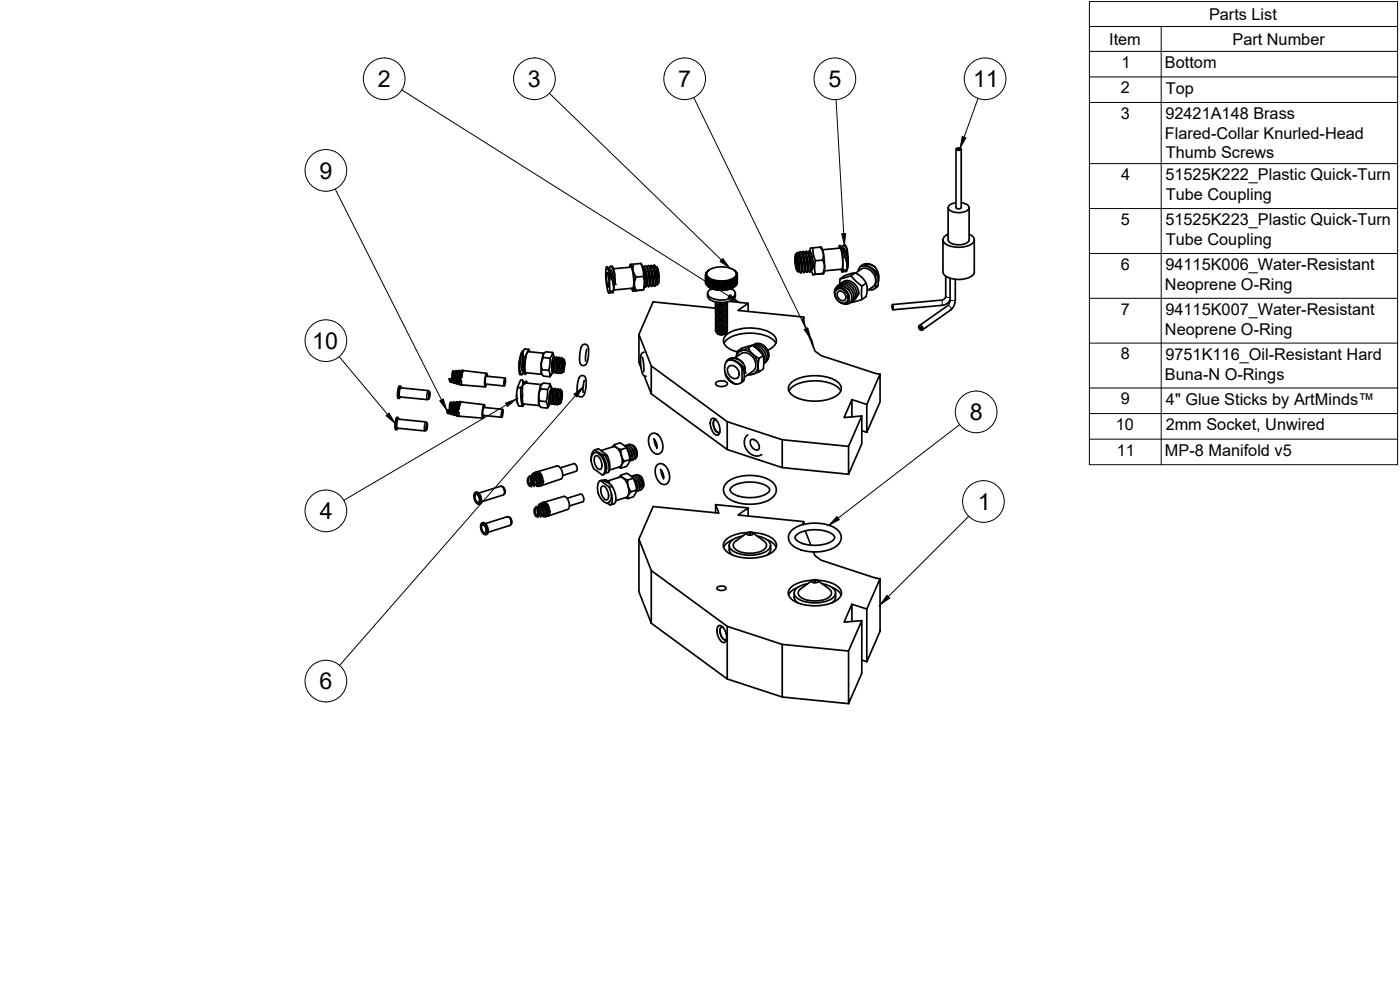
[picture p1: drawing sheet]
<svg xmlns="http://www.w3.org/2000/svg" width="420mm" height="297mm" viewBox="0 0 420 297" stroke-linecap="round" stroke-linejoin="round" font-family="sans-serif">
<!-- layer: Visible -->
<g fill="none" stroke="#000" stroke-width=".51">
<path d="M286.9 44.8v17.5a1.04 1.04 0 0 0 1.6 0v-17.5M287.1 44.5l.8-.1 .5 .2a.84 .84 0 0 1-.7 .5 .84 .84 0 0 1-.8-.4zM287.4 44.6l.7 .1-.4 .2zM183.2 80h.6l.7 2.3M189.2 79.4h.1M189.3 79.4l.9-.1-.3 1 .1 .9M189.3 79.4h-.1M189.3 79.4l.4 .6 .3 1.2M189.3 79.4l-.4 .8M192.4 79l.7 1.9 .4 2.2v1.9l-.4 2-3.2 .3 1.1-.1-.6-1.7 .2-1.7a1.15 1.15 0 0 0-.3-1.6l-.3-1M192.4 79l.7 2.6 .2 4.2a1.01 1.01 0 0 1-.4 1.2l-.5 .1M192.4 79l-2.2 .3"/>
<path d="M192.7 79.8l.6 1 .6 2.7-.1 2.6-.4-.5M193.9 80l.6 .8 .3 1.2 .3 3.3M194.8 79.9l.5 .8 .4 1.4 .2 3.1M195.7 79.8l.7 1.2 .4 2.1 .1 1.7-.4 1M196.4 79.6l.7 1.1 .6 2.3M196.7 79.9l.6 1.2 .4 1.9M238.7 76.5a6.9 6.9 0 0 1 .6 4.7 6.9 6.9 0 0 1-.6-4.7zM238.8 77.3l.2 .1 .2 1.2-.1 1.8-.3-1.4zM238.9 76.3l.1-.1a.5 .5 0 0 1 .5-.1 .5 .5 0 0 1 .3 .6l.4 1.2M238.9 76.3l.3 .2 .4 1.1 .3 2.2v1.4M238.9 76.4l.5 1 .4 2.7-.1 1.4-.6-.3M238.9 76.3l-.2 .2"/>
<path d="M239 76.2l.4-.5 .2 .2 .6 2M239.1 76.5l.7 2.7-.1 2.3M239.6 75.9l.6 1 .4 2 .1 1.9-.3 1M239.8 76.2l.5-.6 .4 .6 .4 1.7 .3 2.8-.2 1.1-.5-.6M239.9 76.2l.3 .5 .4 1.4 .3 1.9-.2 1.2M240.2 77.9l.3 2.3-.2 1.7-.5-.7M240.5 75.7l.6 1.1 .4 2.1 .1 1.9-.3 .9M240.7 76.1l.3-.6h.2l.7 1.7 .4 2.8-.2 1.7-.5-.6 .1-.3-.1-2.6-.4-1.4-.5-.6M241.3 75.6l.7 1.1 .4 2.1 .1 1.9-.3 1M241.6 76l.3-.6 .3 .1 .6 2 .4 2.8-.2 1.3-.5-.6M241.6 76.1l.4 .4 .4 1.5 .3 2.3-.2 .7M242.2 75.6l.6 .9 .5 2 .1 2.2-.3 .9"/>
<path d="M242.5 75.9l.3-.6 .5 .5 .5 2 .3 2.3M242.5 76l.4 .4 .4 1.3 .2 1.9-.1 1.3M243.1 75.5l.6 1.5 .3 2.6-.1 1.1-.4 .3M244 74.4l-.8 .1-.2 .9M244 74.4l.3 2.7a6.9 6.9 0 0 1 .2 3.6l.1 1a.43 .43 0 0 1 0 .5 .43 .43 0 0 1-.5 .1l-.2 .1 3.2-.3h-.2l.6-2.1M246.1 74.2h.3a1.94 1.94 0 0 1 .7 1.8zM246.1 74.2l-2.1 .2M246.9 78l-2.2 .2M247.1 76l.4 4M247.1 76.1v.6a2.44 2.44 0 0 0 .3 2.5l.1 .8M247.5 80l-.4 2.1M251.8 74.5l.3-.8 .5 1.3 .3 1.8v4.3l-.2 .4"/>
<path d="M252 73.7h.1M252.1 73.7l.4 .2 .4 .8 1.2 4.3-.5-2.8-.9-1.9M252.1 74.5l-5.3 .4M252.1 74.4a10 10 0 0 1 .5 6.4l-5.2 .5M252.7 74.3l.3-.6 .4-.1 .9 1.6M252.8 74.4l.5 .1 .4 .7 .8 3.1-.2-3.1M253.2 73.6l.4-.1 .3 .3 .4 1.4M254.5 78.3l-.2 2.3M258.2 80a3.8 3.8 0 0 1 4.6 2.4v3.8l-.9 .7M258.3 80l.7-.5 1.3-.3 1.3 .4 1 .5M258.9 79.5l-.3 .2M258.9 79.5a3 3 0 0 1 3.7 .6"/>
<path d="M283 72v9.6a3 3 0 0 0 2.9 2.1 7.3 7.3 0 0 0 6.1-1.2l.4-.9v-9.6M284.5 62.3v9.7M284.6 70.3a1.59 1.59 0 0 0-1.5 1.1 1.59 1.59 0 0 0 .6 1.7 7.7 7.7 0 0 0 8.4-.3 1.62 1.62 0 0 0-1.2-2.5M286.9 60.8l-.7 .2a1.73 1.73 0 0 0-1.6 1.5 4.3 4.3 0 0 0 5.2 .9 1.13 1.13 0 0 0 1-1.1 1.13 1.13 0 0 0-1-1.1l-1.3-.4M290.9 62.3v9.6a3.3 3.3 0 0 1-3.9 1.5l-1.3-.3a1.52 1.52 0 0 1-1.1-1.2M182.1 80l.4 .9 .5 2.4v4.2l-.3 .4-.6-1.9-.3-4.1M182.1 81.8a5.9 5.9 0 0 1 .4 4.3l-.5-2.1zM182.6 80.6l.9 1.7 .6 3.1-1.5-4.9a.39 .39 0 0 0-.5-.4 .39 .39 0 0 0-.2 .6l-.1 1.2M182.7 80.7l.1-.4a.54 .54 0 0 1 .7-.3 .54 .54 0 0 1 .4 .6l.6 1.7M182.7 80.8h.5l.5 .8 .9 3.7M184 87.7l.3-.8-.2-1.5-.1 2.4-1.3 .1M184.1 80.6l5.2-.5a10 10 0 0 1 .6 6.4l-5.7 .5"/>
<path d="M184.5 82.3l.1 3M184.6 83.9v1.4M189.9 87.2v.1M190 81.2l.3 2a7.4 7.4 0 0 1-.3 4.1l-.5-.8M193 80l.9 1.9 .3 3.5M193.1 82.9l-2.1 .2M193.3 80.4l.3-.6 .3 .1 .7 2.4 .2 2.2-.1 1.5-.5-.6M193.3 80.5h.1M193.3 80.5l.4 .5 .5 2 .1 2-.2 .4M194.2 80.3l.2-.5 .3-.1 .8 2.3 .2 2.4-.1 1.6-.5-.7M194.2 85.4l-.4 .6M194.2 80.4l.4 .5 .5 2 .1 2-.2 .4"/>
<path d="M195.1 80.2l.2-.6 .3 .1 .7 2.2 .3 2.3-.1 1.7-.5-.7M195.1 85.3l-.3 .7M195.1 80.3l.5 .7 .3 1.5 .1 2.7M195.9 85.2h.1M195.9 80.2l.3-.5 .2-.1 .6 1.5 .3 2.7-.1 1.7-.3-.3M195.9 85.2l-.3 .7M196 80.2l.4 .5 .4 1.5 .2 1.8-.1 1.2M196.8 85.2h.1M196.8 80.1l.3 .1 .3 1zM197 80.1l.2 .2M197.2 80.3a8.6 8.6 0 0 1 .4 4.6l-.4 .6M197.5 81.1l.2 1.9"/>
<path d="M211.8 82.4v2.3M211.8 82.7l.2 2.5M211.8 84.9v.1M211.8 82.2v.2M211.9 81.9v.2M212 83.1v2.3l.1 .1M212 81.7v.1M212.1 83.4v2.2l.2 .2M212.2 81.5h.1M212.3 83.6v2.2l.3 .2v-2.2M212.3 88v.8M212.4 88.8a3.7 3.7 0 0 0 4.1 2 3.7 3.7 0 0 0 4.2-2"/>
<path d="M212.4 81.4a6.9 6.9 0 0 1 8.4 .2 1.47 1.47 0 0 1-1.2 2.1 7.1 7.1 0 0 1-7.3-.9l-.2-.9zM212.4 81.3h.1M212.8 81l-.9 .9h.2l-.3 .3 .2-.1-.2 .3 .2-.1-.2 .6 .3-.1-.1 .3 .3-.1-.2 .4 .3-.2-.1 .4 .4-.2-.1 .4 .3-.2v.4l.4-.2v.3l.3-.2v.4l.4-.2M212.9 84v2.2M213.3 83.8v2.6M213.6 86.6l-.1 .3M213.6 86.6a1.43 1.43 0 0 0-1.2 1.4 1.43 1.43 0 0 0 1.2 1.4 6.7 6.7 0 0 0 6.9-.7 1.34 1.34 0 0 0-1-2.1M213.6 83.9v2.7M214 84.1v2.6M214 84.4v2.3M214.4 84.2v2.6M214.5 84.5v2.3"/>
<path d="M214.8 90.6v1.9M214.8 90.6l.3 .6 1.1 .2 1.2-.1 .8-.7M214.8 84.3v2.6M214.9 92.5l-18.9-1.9-4.3 9.8 3.8 9.4 22.7 16.7 16.6 5.4 19.9 2M214.9 84.6v2.3M215.2 84.4v2.6M215.4 84.7v2.2M215.5 90.7l.6 .2 1-.1M215.7 84.4v2.6M215.7 99.8h1.2M215.7 97h1.2M215.7 96.3h1.2"/>
<path d="M215.7 95.6h1.2M215.7 94.9h1.2M215.7 94.2h1.2M215.7 93.5h1.2M215.7 92.8h1.2M215.8 90.8h.1M215.9 90.8h.5M215.9 90.8h.7M215.9 84.7v2.3M216.2 84.4v2.7M216.4 84.8v2.2M216.7 84.4v2.7"/>
<path d="M216.9 99.1h-1.2M216.9 98.4h-1.2M216.9 97.7h-1.2M216.9 92.1l-1.2 .1M216.9 91.4l-1.2 .1M216.9 84.8v2.2M217.1 84.4v2.7M217.4 84.7v2.2M217.4 99.7l-1.1 .3-.9-.3M217.4 99l-1 .3-1-.3M217.4 98.3l-1 .3-1-.3M217.4 97.6l-.9 .3-1.1-.3"/>
<path d="M217.4 96.9l-.9 .3-1.1-.2M217.4 96.2l-.9 .3-1.1-.2M217.4 95.5l-.9 .3-1.1-.2M217.4 94.8l-.8 .3-1.2-.2M217.4 94.1l-.8 .3-1.2-.2M217.4 93.4l-.8 .3-1.2-.2M217.4 92.7l-1.1 .3-.9-.2M217.4 92l-1 .3-1-.2M217.4 91.3l-1 .3-1-.2M217.6 84.4v2.6M217.9 84.7v2.2M217.9 99.9l-.3 .3"/>
<path d="M218 84.3v2.7M218.2 99.2l-.1 .6-1 .5-1.5-.1-.5-.3v-.3M218.2 98.5l.1 .4-.3 .3-1.1 .5-1.8-.1-.3-.4 .1-.4M218.2 97.8l.1 .4-.3 .4-1.1 .4-1.8-.1-.3-.4 .1-.4M218.2 97.1l.1 .4-.3 .4-1.1 .4-1.8-.1-.3-.4 .1-.4M218.2 96.4l.1 .4-.3 .4-1.1 .4-1.8-.1-.3-.4 .1-.4M218.2 95.7l.1 .4-.3 .4-1.3 .5-1.5-.2-.4-.4 .1-.4M218.2 95l.1 .4-.3 .4-1.3 .5-1.6-.3-.3-.4 .1-.3M218.2 94.3l.1 .4-.3 .4-1.3 .5-1.6-.3-.3-.4 .1-.3M218.2 93.6l.1 .4-.3 .4-1.3 .5-1.6-.3-.3-.4 .1-.3M218.2 92.9l.1 .4-.3 .4-1.4 .5-1.5-.3-.3-.4 .1-.3M218.2 92.2l.1 .4-.3 .4-1.4 .5-1.5-.2-.3-.4 .1-.4"/>
<path d="M218.2 91.5l.1 .4-.3 .4-1.4 .5-1.5-.2-.3-.4 .1-.4M218.2 90.8l.1 .4-.3 .4-1.1 .5-1.8-.2-.3-.4 .1-.4M218.2 90.6l-.5 .6-1.2 .3-1.2-.2-.5-.5M218.3 98.7l-.5 .8-1.1 .4-1.5-.2-.4-.6M218.3 98.1l-.5 .7-1.1 .4-1.5-.2-.4-.6M218.3 97.4l-.4 .6-1.2 .5-1.5-.2-.4-.6M218.3 96.7l-.4 .6-1.4 .5-1.3-.2-.4-.6M218.3 96l-.4 .7-1.4 .4-1.3-.2-.4-.6M218.3 95.3l-.4 .6-1.1 .5-1.6-.2-.4-.6M218.3 94.6l-.4 .7-1.3 .4-1.4-.2-.4-.6M218.3 93.9l-.5 .7-1.2 .4-1.3-.1-.5-.4v-.3M218.3 93.2l-.5 .7-1.2 .4-1.3-.2-.5-.6"/>
<path d="M218.3 92.5l-.5 .7-1.2 .4-1.4-.2-.4-.6M218.3 91.8l-.5 .7-1.1 .4-1.5-.2-.4-.5M218.3 91.1l-.3 .6-1.1 .5-1.4-.1-.6-.3-.1-.3M218.4 84.6v2.2M218.5 84.2v2.7M218.8 84.5v2.2M218.9 84.1v2.6M218.9 90.4l5.6 .6v2.5M219.2 84.4v2.2M219.3 84v2.6M219.5 86.6l.1 .3M219.6 84.2v2.2"/>
<path d="M219.6 83.8v2.7M220 84v2.3M220.2 81l.2 .1M220.3 83.8v2.3M220.4 86l-.2 .2M220.4 81.2l.7 .6h-.2l.4 .5-.3-.1 .2 .6-.2-.1 .1 .3-.2-.1 .1 .3-.3-.1 .1 .3-.3-.1 .1 .4-.3-.2v.3l-.3-.1v.3l-.4-.2v.4l-.3-.2-.1 .4-.3-.3-.1 .4-.3-.3-.1 .4-.4-.3-.1 .4-.3-.3-.2 .3-.3-.3-.2 .4-.2-.4-.3 .4-.2-.4-.3 .3-.2-.3-.3 .3-.2-.3-.3 .2-.1-.3-.3 .2-.1-.3-.4 .2v-.3M220.6 83.7v2.2M220.7 88v.8M220.7 81.4h.1M220.8 83.4v2.3l-1.9 1-1.8 .4-1.9-.1-1.2-.3-1.4-.7a7.6 7.6 0 0 0 7.7 .1M220.9 81.6h.1M221 83.2v2.3l-.2 .1"/>
<path d="M221.1 81.8v.1M221.1 83l-.1 2.4M221.2 82v.2M221.2 82.8l-.1 2.3M221.3 82.3v2.5M221.3 84.8h-.1M224.5 91l-3 2.1 19.7 2v1.7M239.9 81.2l-.1 .1M240.7 81.2h.1M241.2 95.1l-.3 .8 3.7 9.5 1.8 1.3 16.6 5.4 1.1 .1M242.4 81h.1M243.4 80.9l.1 .1"/>
<path d="M243.4 80.9l.5 1.5M246.9 82.1l-2.2 .2M251 86.2l.7-.7 1.1-.3 1.1 .3 1.3 1 .7 1.3 .3 .9-.2 1.2-.8 .9M251.2 86.8a2.51 2.51 0 0 1 2.8 1 2.51 2.51 0 0 1-.1 2.9 2.51 2.51 0 0 1-2.8-.9 2.51 2.51 0 0 1 .1-3zM251.2 86.7l1.2-.3 1.2 .5 .8 .9 .5 1.2M251.5 87.6a1.6 1.6 0 0 1 2 .5 1.6 1.6 0 0 1-.2 2.1 1.76 1.76 0 0 1-1.7-.8 1.76 1.76 0 0 1-.1-1.8zM251.7 86.5h1l.9 .5 .8 .9 .4 .8 .1 1.1-.3 .8-.6 .5-.8 .1-1.1-.5-1.2-1.2-.5-1.6 .2-1.2 .6-.7 1.2-.3 1.2 .3 1.2 1.1M251.7 86.5l-.6 .3-.4 .6 .6-1 1-.4 1.4 .3 1.1 .8M251.8 85.4l1-.5 1 .1 1.2 .5 .9 .9 .6 1 .2 1.3-.3 1.1-.7 .6M252.1 83.7l1.3-.9 2.5-.8a3.6 3.6 0 0 1 3 1.4l1.1 1.7 .3 1.9-.4 2-1.2 .9M252.3 85.1l1-.5h1l1.2 .6 .9 .9 .7 1.2 .1 1.1-.3 1-.7 .7M252.4 80.8l.3 .7"/>
<path d="M252.6 81.4l.1 .1M252.8 84.7l.8-.4 1.1-.1 1.8 1 .8 1.1 .4 1.1v.7l-.6 .8M254.3 80.6l-.2-1.6-.1 2.4-1.3 .1M254.3 80.6l-.3 .8M254.8 87.1l.8 1.6-.1 1.5-.8 .9-1.3 .1M255.4 82.7l-2.3 .8a.92 .92 0 0 0-.9 .3 .92 .92 0 0 0-.2 .9v.6M255.4 82.7l2.4 2.5a1.42 1.42 0 0 1 .8 2v2a.65 .65 0 0 1-.1 .7 .65 .65 0 0 1-.7 .2l-2.5 .6M256.6 81.9l-1.2 .8M258.2 80a4.2 4.2 0 0 1 5.3 5l-.1 .9-.9 .7M258.2 80l-.6 1.4M258.4 80.8a3.3 3.3 0 0 1 4.4 2.9l-.1 1.4-.7 .9M258.4 80.8l-1.6 1.1"/>
<path d="M259.9 85l-1.2 .8M260.8 86.9h1.1M260.9 86.8l1 .1M262 86l-1.8 1.3M262.6 80.1l.9 1.5 .2 1.4-.6-1.3-.8-.8M263.7 83l-.1 1.6M267.8 91.4l.2 1.5zM267.9 91.8v.7zM275.9 97.7a.78 .78 0 0 1 .9 .4 .78 .78 0 0 1-.2 1l-.5-.2-.4-.5zM283.8 82.9v6l-.2 .6-.5 .4-15.3 1.5M285.1 90l-.8 1-1.4 .6-14.9 1.3M285.1 83.5v6.5l-.4 1.4-8.8 6.3"/>
<path d="M286.7 83.8v6.3l-.7 2.2-.8 .8-8.4 5.9M120.3 116.4l8.2 .8 .4 .3 .1 1-.2 1.1-.5 .3-8.3-.8M120.4 116.4l-.2-.5-.5 .1-.4 1.5 .1 1.9 .4 .1 .3-.4M134.8 113.7l.3 1h.4l.3-.2M134.9 113.6l.4 .1zM135.3 113.7l.1 .6h.3M135.6 113.6l-.2 .6 .2-.5M136.1 113.6l.3-2-.3-.3-.4 .7v2l.3 .9 .6-.2M136.2 111.8l-.1 1.4M136.2 111.6l-.1 1.8 .2 1.1M136.5 113.8l-.3 .6M136.9 113.4h.4"/>
<path d="M137.1 113.4l-.2 .5M137.1 111.6l-.2 2.2 .3 1.1M137.2 114.8l.3 .3M137.2 112v-.7l-.4-.1-.3 1.2v1.9l.3 .8 .6-.1M137.3 113.7v.5M137.3 114.2v.1M137.3 114.2l-.3 .1M137.4 111.9l-.4 .2M137.8 113.5l.3 .4-.3 .3M138 111.5l-.2 2.6 .2 1.2M138 115.3l.6 .2M138.1 111.6l-.1-.4-.4 .1-.3 1.7 .2 2 .3 .4h.3"/>
<path d="M138.2 114.3l.4 .1M138.3 111.6l-.4 .1M138.4 114.4l.2 1M138.6 115.4l.1 .1M138.6 112.8l-.1 .4v-.3M138.6 112.4v.2M138.7 115.5h.1M138.7 115.5l6.9 .6M138.7 112l-.1 .4M138.7 112l.4-.8 6.9 .8M138.8 111.5l-.1 .4M138.9 111.4h.1"/>
<path d="M138.9 111.3l-.3 .8v1.3M139 111.3l-.4-.2-.3 .5-.1 2.7M146 112.9l5.6 .5M146 112.9l-.4 1.1 .1 1.2 5.6 .6M146.3 112.9l-.2-.9a5.8 5.8 0 0 0-.5 4.1l.4-.8M151.6 113.4a2.72 2.72 0 0 1-.3 2.4l-.1-1.1zM155 118.5l.1 1.5 .3 1.1M155 118.5l.3 2.2 .4 1.1M155.8 108.6a6.1 6.1 0 0 0 .2 3.8h.6M156.4 106.1v4.1l.4 1.2 .5 .4-.6 .5a.45 .45 0 0 1-.5-.1 .45 .45 0 0 1 0-.5l-.4-3.1M156.4 106.1l-.6 2.5M156.8 118.5v1.9l.3 .8"/>
<path d="M156.8 114.1l.1 1.1-.5 1.1-.1 .8v2.4l.4 1.9 .1-4.8 .2-1.8M156.8 114.1h-.5l-.9 2-.4 2.4M156.8 114.1l.3 .7M156.8 105.4h.2M156.9 105.3l-.5 .8M157.1 105.2l-.2 .8-.1 2.2 .1 1.9 .4 1.7M157.4 115.2l.3-.3 4.8 .5M157.6 114.7l-.1 .2-.5-.1M157.7 114.5l.3-.1 .1 .5M157.7 114.5l-.3 .8zM158 111.9l-.3 .4h-.2M158.6 104.8l-1.1-.1-.6 1.1 .2 4.5 .4 2"/>
<path d="M158.9 105.5l-.2-.7a9.9 9.9 0 0 0-1.2 7.5M162.3 116.7l-.6 1.8 .3 1.8M162.4 111.8l.7 1 1.9 .2M162.5 111.8l-.1-2.2a7.7 7.7 0 0 1 .9-3.6l-4.8-.5a9.2 9.2 0 0 0-.7 6.3l4.8 .5M162.5 111.8l.3 .7M162.6 115.3a8.9 8.9 0 0 0-1 5.6l.4 1M162.7 110.9l2 .2M163.1 107.3l-.6 1.4v1.1a2.04 2.04 0 0 1-.1 1.9v.1M163.4 105.9l-.2 .1M164.7 111.1l.3 .9v1l.9-1.4M164.8 119.6l-.1 1.4M164.8 119.6l.4-2.2-.2 2.2 .4 1.1"/>
<path d="M164.8 119.6l.3-2.2 .2-.6h.2l-.5-1.7-.3 1.1a1.73 1.73 0 0 0-.4 1.9l-.1 1a5 5 0 0 0 .1 3.1v.2l.7-1.2M165 115.1l-1.9-.2-.8 .8v1l2 .2M165.4 117l-.2 .4M165.6 109.9v1l.2 .6M165.8 116.5l-.5 .8-.2 1.2 .1 1.6 .3 1M165.8 105.8l-1.9-.2-.9 .7 .1 1 1.9 .2M166.1 117.1l-.3 2.6 .3 1.1M166.1 117.1h.1M166.1 107.1l-.4 1.1-.1 1.6 .3 1.9M166.1 117.1l-.3-.6-.4 1.8v2.5a.32 .32 0 0 0 .1 .4 .32 .32 0 0 0 .5-.1l.2-.3M166.2 117.1l-.3 2.4 .4 1.7M166.2 107.1l-.4-1.3-.3 1a1.68 1.68 0 0 0-.4 1.9l-.4 2.4"/>
<path d="M166.5 107.7l-.3 2.6 .3 1M166.5 107.7h.1M166.5 107.7l-.3-.7-.5 1.9 .1 2.4a.36 .36 0 0 0 0 .5 .36 .36 0 0 0 .5-.1l.2-.3M166.5 116.6l-.3 .5M166.9 107.2l-.4 .7-.3 1.6 .1 1.3 .4 .9M166.9 117.2l-.3 2.3 .3 1.3M166.9 117.2h.1M166.9 117.2l-.3-.6-.5 2 .1 2.3a.32 .32 0 0 0 .1 .4 .32 .32 0 0 0 .5-.1l.1-.3M166.9 117.2l-.2 2.5 .4 1.5M167.2 107.8l-.3 2.3 .4 1.3M167.2 107.8h.1M167.3 107.8l-.4-.6-.4 1.9 .1 2.2a.35 .35 0 0 0 0 .5 .35 .35 0 0 0 .5 0l.2-.3"/>
<path d="M167.3 116.7l-.4 .5M167.7 107.3l-.5 .8-.2 1.3 .1 1.5 .3 .9M167.7 117.3l-.4 2.4 .4 1.2M167.7 117.3h.1M168 116.9l-.3 .5-.2 1.1v1.6l.2 .9-.2 .3a.36 .36 0 0 1-.5 .1 .36 .36 0 0 1 0-.6l-.1-2.4 .5-1.8 .3 .7M168 110.7l.3 1.3 .5-.3M168 107.9l-.3-.7-.4 1.8v2.5a.33 .33 0 0 0 .1 .5 .33 .33 0 0 0 .5-.1l.2-.3M168.1 107.9l-.2 .2-.2 1.4 .1 1.5 .2 .5M168.3 117l-.2-.2-.2 .4-.3 2.1 .1 1.7 .2 .2 .4-.3M168.3 117.1l-.1 .9M168.3 117.1l.2 .3M168.4 107.3l-.4 .8-.2 1.3 .1 1.5 .3 1"/>
<path d="M168.4 117.4l-.2 .6M168.4 117.4h.1M168.5 118a2.72 2.72 0 0 1-.3 2.3l-.1-1zM168.5 117.4h.1M168.5 117.3a4.9 4.9 0 0 1-.3 3.6 4.9 4.9 0 0 1 .3-3.6zM168.5 117.3l-.3 .7M168.7 111.4h.1M168.8 107.9l-.3 1.5v1.5l.4 .7-.2 .2-.4-.2-.3-.9M168.8 107.9h.1M168.8 107.9l-.3-.6-.4 1.3-.1 2.1M169 107.7l-.4 1.7 .1 2M169.2 108.6a2.72 2.72 0 0 1-.2 2.3l-.1-1z"/>
<path d="M169.3 108a4.9 4.9 0 0 1-.3 3.6 4.9 4.9 0 0 1 .3-3.6zM169.4 108l-.4-.3-.4 1.9 .1 1.5 .3 .4M174 113.1l.6-.4 .7 .1 .4 .4 .2 .9-.3 3.7-.5 1-.6 .3-.9-.3-.4-1.1 .1-2.4zM174.9 103.5l.5-.2 .8 .2 .5 1.4-.4 3.6-.4 .8-.8 .4-.9-.5-.3-1.4 .3-3zM175.4 114.1l-.4 1.7v1.9M176.1 104.8l-.3 1.7v1.9M191.7 100.4v8.3l.7 1.6M192.7 107.2l.4 1.9v2.4M193.3 105.7l-.6 .2-.4 .6v2.8l.5 2.8 .5 .6 .6 .2M193.3 112.7l2.2 5.5M195.5 118.2l22.7 16.7 16.6 5.4 19.9 2M195.5 109.8v8.4"/>
<path d="M215 114.6a2.49 2.49 0 0 1 3.3 .5 2.29 2.29 0 0 1-3.6 .1zM215.2 100a1.93 1.93 0 0 0 2.4 .2M217.3 103a7.1 7.1 0 0 1 5.6-2.9 12.4 12.4 0 0 1 9.2 1.9l.7 1M217.5 100.3l.1-.1zM217.5 110.2a5.1 5.1 0 0 0 1.5 3.8l1.1 .9 1 .4-1-.3-1.2-.7-1.1-1.5-.1-.8M218 108.6a2.81 2.81 0 0 1 4.3-.3l.7 .7M218.4 108a3.2 3.2 0 0 1 4.6 .9M218.6 108.1a4.1 4.1 0 0 1 4.1 2.6v3.6M218.6 108.1l1.9 .1 1.8 1.2 .7 .9 .4 2.5a1.53 1.53 0 0 1-.4 1.6l-.7 .5M218.6 108.1l-.9 .9-.2 1.2M218.8 109.9a2.29 2.29 0 0 1 2.5 .8 2.29 2.29 0 0 1 0 2.7 2.29 2.29 0 0 1-2.5-.9 2.29 2.29 0 0 1 0-2.6zM220.6 107.4l1.8-1.3a3.2 3.2 0 0 1 4.3 2.6 2.44 2.44 0 0 1-.6 2.6l-2.7 1.9"/>
<path d="M221.3 105.4l1.2-.9 2.2-.6a1.53 1.53 0 0 1 2.2 .5l1 1a4 4 0 0 1 1.3 4.3l-.1 1-1.3 .9M222.1 109.2l1.2 1.4 .3 1.2M222.6 105.2h1.6l1.7 1M222.6 105.2l-1.1 .7-.5 1.2M222.6 105.2l1.2-.5a.58 .58 0 0 1 .6-.2 .58 .58 0 0 1 .5 .5l1 1.2M222.6 105.2l-.5 .1a.86 .86 0 0 0-.9 .2 .86 .86 0 0 0-.1 .9l-.1 .7M222.7 114.3l-.4 .6-1.1 .3M223 109l.6 1.3v1.5M223.6 110.4v1.4M225.8 103.6l-1.2 .9M225.9 106.2l1 1.4 .6 2.2M225.9 106.2l1.2 1a.69 .69 0 0 1 .6 1l-.2 1.6"/>
<path d="M225.9 103.7a3.5 3.5 0 0 1 4.6 3.2 1.83 1.83 0 0 1-1 1.9M226 103.7h1l.9 .4 1.6 1.5 .4 1.1 .1 1-.2 .7-.6 .7M226.1 103.5l.7-.4 1-.1 .9 .4 1 .7 .6 .9 .5 1.2-.1 .9-.3 .7M226.5 104.1l1.6 .8 .9 1.1 .5 1.5-.3 1.4M227.5 109.8l.1 1.2a.46 .46 0 0 1 .2 .6 .46 .46 0 0 1-.6 .2l-2 .6h-.7M227.5 109.8a2.32 2.32 0 0 1-2.9 2.5M229.1 106.7l-1.3 .8M230.4 105.1a2.97 2.97 0 0 0 2.3-3.9 8.8 8.8 0 0 0-7.4-2.8 10.2 10.2 0 0 0-7.8 2.6 2.34 2.34 0 0 0 1.2 3.5l2.5 1.1M236.8 117.3a7.1 7.1 0 0 1 5.6-2.9 12.4 12.4 0 0 1 9.2 1.9l.7 1M237.3 114.9a12.6 12.6 0 0 1 10.7-1.8 5.2 5.2 0 0 1 4.5 3.3 3.7 3.7 0 0 1-3 3.1 13.7 13.7 0 0 1-11.9-1.1 2.17 2.17 0 0 1-.3-3.5zM243 101.4l.6 .9 .3 1.4M255.7 119.9l-2.4 5.4 5.3-.5v8.4l-3.9 9.1"/>
<path d="M119.5 125.8l8.2 .8 .5 .4v1.1l-.2 .9-.5 .3-8.2-.8M119.7 125.8l-.3-.5h-.4l-.4 1.9 .1 1.6 .4 .1 .3-.4M134.1 123.1l.3 .9 .3 .1 .3-.2M134.1 123h.4M134.1 123l.2 .2 .2-.2M134.5 123.1l.2 .6h.3M134.9 122.9l-.3 .7 .3-.6M135.3 123l.3-2-.3-.3-.4 1v1.9l.4 .7 .5-.2M135.5 121.2l-.2 1.4M135.5 121l-.2 2 .2 .9M135.7 123.2l-.2 .6M136.2 122.8h.3"/>
<path d="M136.3 122.8l-.1 .5M136.4 121l-.2 2.3 .1 .7 .5 .5M136.5 121.4v-.6l-.5-.1-.3 1.2 .1 2 .3 .6 .6-.1M136.5 123l.1 .6M136.6 123.6h-.1M136.6 123.6l-.4 .1M136.7 121.3l-.5 .2M137 122.9l.4 .4-.4 .3M137.2 124.7l.7 .2M137.2 120.9l-.2 2.3 .3 1.5M137.4 121l-.2-.4h-.3l-.4 2.2 .3 1.7 .3 .3h.3M137.4 123.7l.4 .1"/>
<path d="M137.6 121l-.4 .1M137.7 123.8l.2 1.1M137.8 122.2v.4zM137.8 124.8l.1 .1M137.8 122.2h.1M137.9 124.9h.1M137.9 124.9l7 .6M137.9 121.4v.4M138 121.4l-.2 .6M138 121.4l.4-.8 6.9 .8M138.1 120.9l-.2 .3M138.2 120.7l-.3 .9-.1 1.2"/>
<path d="M138.2 120.7l-.3-.2-.3 .3-.2 2.9M145.2 122.2l5.6 .6M145.2 122.3l-.3 1.1 .1 1.2 5.6 .6M145.5 122.3l-.2-.9a5.8 5.8 0 0 0-.4 4.1l.4-.8M150.8 122.8a2.72 2.72 0 0 1-.3 2.3v-1zM155.7 121.8h.1M156.7 121.4l.2 .5M157.1 121.2l4.8 .5M157.2 121.2l-.3 .7-1.1-.1M163.9 120.5l-1.9-.2-.3 1 .6 .9 2 .2M164.7 120.7l.3 .5 .4-.4M164.7 121h.1"/>
<path d="M177.4 138.4l.1-1.2 .4-.9a1.13 1.13 0 0 1 1-.6 1.13 1.13 0 0 1 1 .7l.8 .8 .7 1.5M177.4 138.4l.8 2.3 2.6 1.8a3.2 3.2 0 0 0 .6-3.8M178.5 135l1.6 1a2.86 2.86 0 0 1 2.4 2.8l.3 2-.3 .9M178.5 135l-.9 1.2-.2 2.2M178.5 135.8l.6-.1 .8 .2 1.3 1.4 .9 2.4v1.1l-.3 .6M178.5 135l1.1-.3 2.7 2M178.5 137l.3-.3a2.77 2.77 0 0 1 1.8 3.5l-.4 .6a2.77 2.77 0 0 1-1.8-3.4zM180.3 135.2l3.8-1.2a2.9 2.9 0 0 1 2.4 2.8M181.4 138.7l.4 1.5v1.2l-.3 .8-.7 .3M182.3 136.7a5.6 5.6 0 0 1 .2 5M183.8 134.1l.6-.7 1.7-.5 1.1 .7 1.1 1.2 .8 3.1M184.4 133.4l.6 .9 1.4 .6 1.7-.5"/>
<path d="M186.4 134.9l.1 1.9M186.5 136.8l.4 .9a.77 .77 0 0 1 .4 .7 .77 .77 0 0 1-.5 .7l-.3 .5M186.5 139.6l-.5 .5M186.5 136.8l.3 1.5-.3 1.3M187.5 133.8h.5l.5 .4 1 1.7 .2 1.6-.2 .6-.5 .2M187.8 133.7a1.37 1.37 0 0 1 2 1.1l.5 1.3 .1 1.1a.7 .7 0 0 1-.9 .8M188.3 134.8l.6 1.1 .2 1.5M188.3 134.9l.6 1.2 .1 1.5M188.5 133.5l.7-.2 .8 .6 .7 1.2 .3 1.3M188.5 135.3l.5 1.5M188.8 134.5l.8 1.2 .1 1.5M189.1 137.9l-1 2-1.7 .5 .1-.8"/>
<path d="M189.1 137.9l-1.7 .5M189.2 135.1l.5 1.5M189.5 134.3l.7 1.1 .2 1.6M189.5 133.5l.6 .2 .7 1 .4 1.3-.2 1M189.9 134.9l.5 1.5M190 133.7l.2 .1M190.2 134.1l.8 1.4 .1 1.3M190.2 133.8a3 3 0 0 1 .9 3M190.5 134.7l.5 1.5M190.9 137.3l.1-.9-.2 1.1-.6 .3M195.2 130.5l.7-.5 1.1 .1 .9 .8 .6 1 .3 1.1 .1 1.4-.3 1.1-.7 .6-1 .1-.6-.3-1.2-1.5-.4-1.2-.1-1.4zM196.2 131.7l.8 1.4 .1 1.5"/>
<path d="M196.4 131.9l.2 1.3 .6 1.1M197.1 139.6l.9-.5 .8 .1 1 .7 .5 .8 .6 1.6 .1 1.1-.3 1.1-.6 .7-.5 .2-.8-.1-1-.7-.6-.9-.6-2.3 .1-1zM213.6 125.6a1.66 1.66 0 0 1 2.1 1.5l.3 1.3a1.88 1.88 0 0 1-.6 2.2 3.5 3.5 0 0 1-2.2-4.2zM214.6 125.9a2.7 2.7 0 0 0 1.2 3.9M214.9 125.9a.97 .97 0 0 0-.9 1.5 2.15 2.15 0 0 0 1.8 2.4l.2-.2M218.2 126.5v8.4M224.4 130.5l-.9 1.2a3.8 3.8 0 0 0 1.1 3.9 3.8 3.8 0 0 0 3.9 .8h.1M225.3 132.1l.8-.3 1.2 .8 .5 1.2-.1 1.1-.9 .1-1-.7-.7-1.4zM234.8 131.9v8.4M258.6 129.2l1.5 .5v-8.3l4-9.2v8.4l-4 9.1M258.6 124.8l-3.9 9.1v8.4M260.1 121.4l-4.4-1.5v5.2"/>
<path d="M142.5 147.9l.9-.1 .8 1 .3 1.4-.1 .6-.4 .4h-.6l-.8-.8-.4-1.4zM142.9 148.3l.5 .2 .4 1 .1 .8-.2 .4M143.7 148l6.6-2.1 .8 .2 .5 .9v.9l-.5 .6-6.6 2.1M144.5 157.1l.8-.2 .8 .8 .4 1.4-.3 1.2h-.9l-.7-.8-.4-1.3zM144.9 157.4l.5 .3 .5 1v.7l-.3 .5M145.7 157.1l6.5-2.1 .8 .2 .5 .8 .1 .9-.6 .8-6.5 2M158.7 143.3l-.1 1.1 .5 1.2M158.9 143.1l-.3 .5-.1 .7 .3 1 .5 .5M159.3 143.2l-.1 .9 .3 1M159.4 145.2l-.1 .5-.3 .2-.6-.9-.1-1.2 .4-.6 .6 .1 .6 .8 .3 1.2-.1 .4-.3-.2M159.4 143.3l.4 1.8M159.5 142.8l.5 .1 .7 .8 .3 1.2-.1 .6"/>
<path d="M159.7 142.3l.6-.4 .7 .2 1 1.4 .3 1.1-.1 .9-.5 .4-.5-.1M159.7 145.1l-.3 .1M159.7 145.1v.2l-.3-.1M159.9 142.8v.4M159.9 144.1l.1 .2M160 144.3l-.2 .5 .4 .3M160.1 142.9v.5M160.2 142.5h.5l.7 .7M160.2 143.1l-.1 .4M160.4 143.3l.5 .9M160.4 141.9l.6-.3 .7 .1 .6 .6 .6 1.2M160.4 142.6l.2-.2-.1 .3"/>
<path d="M160.5 142.5v.1M160.5 142.7l.3-.2-.2 .3M160.6 145.5h.3zM160.7 152.4l-.1 1.3 .5 1.1M160.9 145.5h.1M160.9 142.1l.3-.1 .6 .4 .6 1.1 .3 1.9-.2 .3-.5 .1M160.9 152.3l-.3 .4-.1 .8 .4 1.1 .4 .3M161 145.2l-.4 .2M161.3 152.4l-.1 .9 .3 1M161.3 145.7h.2M161.4 154.3l-.1 .6-.2 .2-.7-.9-.1-1.2 .5-.7 .6 .2 .5 .7 .3 1.2-.1 .4-.3-.1M161.4 143.2v.1"/>
<path d="M161.4 152.5l.4 1.7M161.5 143.4l.3 1.2v.7l-.3 .4M161.5 152h.5l.6 .7 .4 1.2-.1 .8M161.7 144l-.4 .1M161.7 151.5l.6-.4 .6 .1 .7 .7 .5 .9 .1 1.7-.3 .5h-.7M161.7 154.2l-.3 .1M161.7 154.2v.2l-.3-.1M161.8 144.7l-.3 .2M161.9 141.9l.4 .4M161.9 153.3l-.1 .5 .4 .4M161.9 152v.3M162.1 152.1v.5"/>
<path d="M162.2 151.6l.6 .1 .6 .7M162.2 152.3l-.1 .3M162.3 142.3l-.6-.6-.5-.1 6-1.8a2.61 2.61 0 0 1 1.2 3.9l-5.8 2M162.3 142.3l.2 .3M162.4 152.4l.5 1M162.4 151.1l.5-.4 .7 .1 .7 .7 .6 1.1M162.5 142.6h.1M162.5 151.7l-.1 .1M162.5 151.9l.3-.2-.2 .2M162.6 154.6l.2 .1M162.6 154.6l.3 .1M162.9 154.7h.1"/>
<path d="M162.9 151.2h.5l.6 .5 .6 1.9M163 144.6l-.4 1M163 154.3l-.4 .2M163 144l.1 .5M163.1 144.5h-.4M163.2 150.7l6-1.8a2.63 2.63 0 0 1 1.2 3.9l-5.8 2M163.2 150.7l.5 .1 .6 .6M163.3 154.8l.3 .1M163.5 152.6l.3 1.2-.3 1.1M163.7 153.1l-.4 .1M163.8 153.8l-.3 .2M163.9 151.1l.4 .3"/>
<path d="M164.3 151.4l.2 .4M164.5 151.8h.1M164.5 151.7l.1 .1M164.6 154.7l-.6 .2M164.7 153.6l.3 .1M164.7 153.7l-.1 1M165 153.7l-.4 1M165 153.1v.6M168.1 140.4l4.1-1.3a1.52 1.52 0 0 1 .7 2.3M170.2 149.5l4-1.3a1.52 1.52 0 0 1 .7 2.3M172.9 141.4l-4 1.3M174.9 150.5l-4 1.3"/>
<path d="M180.1 144.3l.7-.2 1.3 .5 1.6 1.3 1 2.4 .1 1.2-.1 1.2M180.3 144.3l2.3 1.7M180.4 144.3l-.2-.1a3.2 3.2 0 0 0-.6 4l.8 1.5 .7 .7a1.1 1.1 0 0 0 1.9 .1M180.5 146.1l.3-.2a2.77 2.77 0 0 1 1.8 3.4l-.4 .7a2.77 2.77 0 0 1-1.8-3.5zM181.8 144.5l1 .2M181.9 144l-.8 .2M181.9 144l.9 .7zM182.3 144.3l3.7-1.2a2.9 2.9 0 0 1 2.5 2.8 2.85 2.85 0 0 1-.5 3.3l-3.2 1M182.5 141.7l-.8 .1M182.6 146l.9 2.3M182.9 150.5l-.5 .5M182.9 150.5l.5-.9 .1-1.3 .2 1.3-.1 1.5a.59 .59 0 0 1-.6 .4 .59 .59 0 0 1-.6-.4l-.1-.1"/>
<path d="M184.7 150.6l-.4 .5-1.1 .4M185.6 140.2l.8 .2M185.8 143.2l.6-.7 1.7-.5 1.4 1 .7 .7 .7 2.1 .1 1.5-.9 1.8-1.7 .5 .1-.9 .9-1.2 1.7-.5M185.9 140.1l-3 .9M186.4 142.5l.6 .9 1.4 .6 1.7-.5M187.6 149.3l.8 .3M188.4 144l.1 1.9 .9 1.6M189.5 142.9a1.59 1.59 0 0 1 2.1 1.4l.4 1v1.2a.65 .65 0 0 1-.8 .8M189.6 143l.8 .6 .8 1.6 .2 1.3-.2 .7-.3 .3M190.1 142.8a1.42 1.42 0 0 1 2.1 1.1l.4 1.2 .1 1a.74 .74 0 0 1-.8 1M190.5 143.7l.8 1.4 .1 1.3M190.9 142.6h.8l1 1.3 .4 1.9-.5 .8"/>
<path d="M190.9 144.4l.4 1.5M191.2 143.5l.7 1.4 .1 1.3M191.5 144.2l.5 1.5M191.8 142.7l.8 .6M191.8 143.3l.8 1.2 .1 1.5M192.2 143.9l.5 1.5M192.6 143.3l-.4-.3a2.99 2.99 0 0 1 .8 3.2M198.2 140.9l.9 1.6v1.2M198.4 141.1l.2 1.3 .6 1M214.8 151.4l1 2.6-19.8-2-4.3 9.8 3.8 9.4 22.7 16.7 16.6 5.4M217.9 145l1.9-1.3 2-.7 2.8-.4 3 .3 2.1 .5 2 1.1 1 1.3 .3 1.5-.8 1.6-1.1 .9-1.2 .6-3.1 .8h-3.8l-3.2-1-1.8-1.2-.6-.9-.3-.9 .2-1.2zM219.5 146.3l1.1-.8 1.5-.5 1.8-.3h2.2l3.3 .7 1.2 .8 .4 .9-.8 .9-1.5 .8-2.2 .4-2.2 .1-2.3-.4-1.8-.7-1.1-1z"/>
<path d="M224.2 159.9l-3.3 2.4a1.51 1.51 0 0 0-.8 1.4 1.51 1.51 0 0 0 1 1.4 8.4 8.4 0 0 0 8.5-.5 1.41 1.41 0 0 0-.4-2.3l-3.3-2.4M224.2 159.8l1.1-.2 .7 .4a1.14 1.14 0 0 1-1.9 0zM224.3 159.8a8.6 8.6 0 0 0-7 2.8 2.48 2.48 0 0 0 1.4 3.4 13.7 13.7 0 0 0 13.3-.5 2.47 2.47 0 0 0 1-2.5 2.47 2.47 0 0 0-1.9-1.9l-2.9-1-2.4-.3M224.5 154.8v-2.4l-3 2.1 19.7 2v.8M224.5 152.4l-9.7-1v2.4M237.6 159.1l1.9-1.2 2.3-.7 2.5-.2 2.7 .1 2.4 .7 1.7 .9 1.1 1.5 .2 1.7-.3 .8-.7 .8-1.3 .9-1.5 .6-3 .6-3.3-.2-3-.8-1.3-.8-.9-1-.4-.9-.1-.8 .4-1.1zM241.2 156.5l-.3 .9M241.7 159.3l1.7 4.3M191.7 161.8v15.8l3.8 9.4 22.7 16.7 16.6 5.4M195.5 171.2v15.8M215.4 176.1l1.5-.2a.83 .83 0 0 1 1 .7 1.99 1.99 0 0 1-2.7 0zM218.8 163.6a2.55 2.55 0 0 0 1.2 3"/>
<path d="M220 161.9l-1.9 1-.9 1.3M222.9 160.8l-1 .3a3.5 3.5 0 0 0-3.1 2.5 4.4 4.4 0 0 0 4.3 2.8 9 9 0 0 0 7.8-1.8 1.9 1.9 0 0 0-1-2.9l-2.7-.9M224.9 160l.4 .1-.2 .1zM230.1 161.9l1.9 1 .9 1.3M231.3 163.6a2.55 2.55 0 0 1-1.2 3M238.3 177.9a2.55 2.55 0 0 0 1.2 3M239 160.6l1.1-.8 1.5-.5 1.8-.3h2.3l2.1 .3 1.6 .7 .9 .8 .2 .6-.9 1.1-2 .7-2 .4h-2.4l-2.1-.5-1.6-.7-.9-1zM239.5 176.2l-1.9 1.1-.9 1.2M242.4 175.1l-1 .3a3.5 3.5 0 0 0-3.1 2.5 4.4 4.4 0 0 0 4.3 2.9 9 9 0 0 0 7.8-1.9 1.9 1.9 0 0 0-1.1-2.9l-2.6-.9M243.7 174.2l-3.3 2.4a1.51 1.51 0 0 0-.9 1.4 1.51 1.51 0 0 0 1 1.4 8.4 8.4 0 0 0 8.6-.5 1.41 1.41 0 0 0-.4-2.3l-3.3-2.4M243.7 174.1l1-.2 .8 .4a1.14 1.14 0 0 1-1.9 0zM243.8 174.1a8.6 8.6 0 0 0-7 2.8 2.48 2.48 0 0 0 1.4 3.4 13.7 13.7 0 0 0 13.3-.5 2.47 2.47 0 0 0 1-2.5 2.47 2.47 0 0 0-1.9-1.9l-2.9-1-2.4-.3"/>
<path d="M244.1 165.6l.5 1.1 1.8 1.4 16.6 5.4 1.1 .1M244.3 174.3l.5 .1-.2 .1zM249.6 176.2l1.9 1.1 .9 1.2M250.8 177.9a2.55 2.55 0 0 1-1.2 3M264.1 173.6v15.8l-4 9.2v-15.9zM215.6 187.8a1.67 1.67 0 0 1 2 1.5l.4 1.3a1.9 1.9 0 0 1-.7 2.2 3.6 3.6 0 0 1-2.1-4.2zM216.6 188.1a2.7 2.7 0 0 0 1.2 3.9M216.9 188.1a.97 .97 0 0 0-.9 1.5 2.15 2.15 0 0 0 1.8 2.4l.2-.2M218.2 187.9v15.8M254.7 195.3l-19.9-2v15.8l19.9 2M255.7 181.3l-2.4 5.4 5.3-.5v15.8l-3.9 9.1v-15.8l3.9-9.1M258.6 198l1.5 .6"/>
<path d="M260.1 182.7l-4.4-1.4v5.2"/>
<circle cx="276.3" cy="98.4" r=".31"/>
</g>
<g fill="#000">
<circle cx="239.9" cy="76.2" r=".25"/>
<circle cx="240.7" cy="76.2" r=".25"/>
<circle cx="241.6" cy="76.1" r=".25"/>
<circle cx="242.5" cy="76" r=".25"/>
<circle cx="184.6" cy="85.3" r=".25"/>
<circle cx="195.1" cy="80.3" r=".25"/>
<circle cx="196" cy="80.2" r=".25"/>
<circle cx="196.9" cy="80.2" r=".25"/>
<circle cx="220.4" cy="81.2" r=".25"/>
<circle cx="137.1" cy="112.1" r=".25"/>
<circle cx="169" cy="111.6" r=".25"/>
<circle cx="223.6" cy="111.8" r=".25"/>
<circle cx="136.4" cy="121.5" r=".25"/>
<circle cx="138.2" cy="120.8" r=".25"/>
<circle cx="192.2" cy="143" r=".25"/>
</g>
<!-- layer: Visible Narrow -->
<g fill="none" stroke="#000" stroke-width=".3">
<path d="M253.5 76.7l-.6 .1M253.6 77.2l-.6 .1M183.4 83.1h-.4M183.6 83.6l-.6 .1M184 87.5l-1 .1M184 87.2l-1 .1M254 81.2l-1 .1M254 80.8l-1 .1M263 81.7l-.3 .2M263.2 82.2l-.4 .2M263.3 86l-.6 .4M263.5 85.6l-.6 .4"/>
<path d="M282.6 90l.1 1.6M283.8 88.9l.5 .3h.8M284.4 91.7a.89 .89 0 0 1 .9 1.3M285.1 89.9l.8 .3 .8-.3M119.9 115.9l-.5 1.8 .1 1.8M120.1 115.9l-.4 1.8 .1 1.8M120.3 116.3a3.5 3.5 0 0 0-.3 2.8M120.3 116.4l-.4 1.3 .1 1.4M120.4 116.1l-.1-.1-.2 .2-.3 1.2v1.8l.1 .2 .1-.1M128.4 117.2l-.3 1.3v1.4M128.5 117.2l-.4 1.3 .1 1.4M128.8 117.4l-.3 1.2 .1 1.1"/>
<path d="M128.9 117.6l.1 .9-.3 1.1-.1-.9zM135 113.8l.3 .9M136.1 111.3l-.3 2.1 .1 1.1 .3 .5M137 111.2l-.3 2.7 .3 1.3M137.1 112.1l.1 .5M137.2 114.8v.1M137.2 114.9l.3 .2M137.4 112.6l-.5 .2M137.8 112.6h.4M137.9 111.2l-.3 .9-.1 2.1 .4 1.2M138 115.3l.6 .2M138.7 111.1l-.3 1.2-.1 2.1"/>
<path d="M155.3 116.5l1 .1M155.4 116.1l1 .1M156 112.3l.5 .1M156.2 114.1l.6 .1M157.1 107.2h.5M157.1 106.8l.6 .1M157.5 104.8l1 .1M222.8 110l-.3 .2M223 110.5l-.3 .2M223.1 114.3l-.5 .4M223.3 113.9l-.6 .4M119.1 125.3l-.4 1.7 .1 1.9"/>
<path d="M119.4 125.3l-.5 1.7 .1 1.9M119.5 125.8l-.3 1.3v1.3M119.5 125.7a3.5 3.5 0 0 0-.3 2.8M119.6 125.5l-.1-.1-.2 .2-.3 1.2v1.8l.2 .2 .1-.1M127.6 126.6l-.3 1.3 .1 1.4M127.8 126.6l-.4 1.3 .1 1.4M128.1 126.8l-.3 1.2 .1 1.1M128.2 126.9l.1 1-.3 1.1-.1-.9zM134.3 123.2l.3 .9M135.4 120.7l-.3 2.4 .3 1.2M136.2 120.6l-.3 2.8 .4 1.2M136.4 121.5v.5"/>
<path d="M136.4 124.2h.1M136.5 124.2l.2 .2M136.6 122l-.4 .2M137.1 121.9l.3 .1M137.1 120.6l-.2 .7-.2 2 .2 1.2 .2 .3M137.2 124.7l.7 .2M138 120.5l-.3 1.1-.1 2.2M155.8 121.8l1 .1M179.7 134.8l-.9 .2M181.9 136.4l-.5 .2M182.2 136.8l-.4 .1M142.4 148l.2-.1a2.23 2.23 0 0 1 1.2 3.3 2.27 2.27 0 0 1-1.4-3.2z"/>
<path d="M142.7 148.3a1.63 1.63 0 0 1 1 2.5 1.63 1.63 0 0 1-1-2.5zM142.8 148.3a1.77 1.77 0 0 0 .8 2.4M142.9 147.7a2.58 2.58 0 0 1 1.1 3.5M143.1 147.7a2.58 2.58 0 0 1 1.1 3.4M144.4 157.2l.2-.2a2.23 2.23 0 0 1 1.2 3.3 2.27 2.27 0 0 1-1.4-3.1zM144.7 157.4a1.63 1.63 0 0 1 1 2.5 1.63 1.63 0 0 1-1-2.5zM144.8 157.5a1.77 1.77 0 0 0 .8 2.4M144.9 156.9a2.58 2.58 0 0 1 1.1 3.4M145.1 156.8a2.58 2.58 0 0 1 1 3.5M150.3 145.9a1.94 1.94 0 0 1 .8 2.6M150.5 145.9a2.14 2.14 0 0 1 .8 2.4M150.9 146a1.88 1.88 0 0 1 .6 2"/>
<path d="M152.3 155a1.94 1.94 0 0 1 .8 2.6M152.5 155.1a2.14 2.14 0 0 1 .8 2.3M152.8 155.1a1.88 1.88 0 0 1 .7 2.1M158.7 142.7l.8 .2 .7 1 .3 1.5-.3 .7M159.4 142.3l1 .4 .7 1.2 .3 1.3-.4 .8M159.7 145.3l-.3 .9M160.1 142l1 .3 .8 1.3 .3 1.5-.4 .8M160.7 142.5l-.1 .1M160.8 151.9l.7 .2 .8 1.1 .2 1.5-.3 .5M160.8 145.6h.1M160.8 141.6l.8 .1 .6 .6 .5 1.1 .3 1.2M160.9 142v.1"/>
<path d="M161 145.2v.1M161 143.3h.2M161.3 145.7h.3M161.4 143.2l-.3 .4M161.4 151.5l.9 .3 .8 1.1 .3 1.6-.4 .6M161.7 154.4v.5l-.3 .4M162.1 151.1l.9 .3 .9 1.3 .3 1.5-.4 .9M162.2 143l-.4 .1M162.5 145.7h-.5M162.7 151.6l-.1 .2M162.8 154.7h.1M162.8 150.7l.8 .2 .7 .7 .5 1 .2 1.1"/>
<path d="M162.9 151.2h.1M163 154.3v.2M163 152.4l.2 .1M163.3 154.8l.3 .1M163.4 152.4l-.3 .3M164.2 152.1l-.4 .1M164.5 154.8l-.5 .1M180.8 144.2l-.4 .1M181.3 142.3l-.4 .1M183.5 145.7l-.9 .3M183.7 146.1l-.8 .2M184.2 151.2l-.9 .2"/>
</g>
<!-- layer: Parts Lists -->
<g fill="none" stroke="#000" stroke-width=".3">
<path d="M326.9 .5h92.5v138.9h-92.5zM326.9 7.9h92.5M326.9 15.4h92.5M348.5 7.9v131.5M326.9 23.1h92.5M326.9 30.7h92.5M326.9 49.1h92.5M326.9 62.6h92.5M326.9 76.1h92.5M326.9 89.5h92.5M326.9 102.9h92.5M326.9 116.4h92.5"/>
<path d="M326.9 124.1h92.5M326.9 131.8h92.5"/>
</g>
<!-- layer: Balloons -->
<g fill="none" stroke="#000" stroke-width=".3">
<path d="M120.6 27l98.2 61.9M164.9 28l51.6 50M208.2 29.3l33.7 69.3M250.9 29.9l2.3 40.2M293.5 29.5l-4.2 11.7M100.6 56.7l31.9 63.3M101.8 107l14.5 17.4M172.7 118.7l-70.8 81M152 121.5l-48.8 28.6M288 127.4l-36.5 28.1M290.7 154.9l-24.1 24.1"/>
<circle cx="115.3" cy="23.6" r="6.3"/>
<circle cx="160.4" cy="23.6" r="6.3"/>
<circle cx="205.5" cy="23.6" r="6.3"/>
<circle cx="250.6" cy="23.6" r="6.3"/>
<circle cx="295.6" cy="23.6" r="6.3"/>
<circle cx="97.8" cy="51.1" r="6.3"/>
<circle cx="97.8" cy="102.2" r="6.3"/>
<circle cx="293" cy="123.6" r="6.3"/>
<circle cx="97.8" cy="153.3" r="6.3"/>
<circle cx="295.1" cy="150.5" r="6.3"/>
<circle cx="97.8" cy="204.4" r="6.3"/>
</g>
<path d="M288.8 41l1.1 .4-1.8 3.1zM216.9 77.6l2.1 2.8-2.9-2zM252.6 70.1l1.2-.1-.4 3.6zM219.1 88.4l2.6 2.3-3.2-1.3zM241.3 98.9l1.1-.5 1 3.4zM132 120.3l1-.6 1.1 3.4zM172.3 118.3l2.7-2.2-1.9 3zM115.9 124.7l.9-.7 1.8 3zM151.7 121l3.3-1.3-2.7 2.2zM251.2 155l.7 .9-3.1 1.7zM266.2 178.6l.8 .9-2.9 2z" fill="#000" stroke="#000" stroke-width=".3"/>
<g font-size="7">
<text x="113.4" y="26.1">2</text>
<text x="158.5" y="26.1">3</text>
<text x="203.5" y="26.1">7</text>
<text x="248.6" y="26.1">5</text>
<text x="292" y="26.1">11</text>
<text x="95.8" y="53.6">9</text>
<text x="93.7" y="104.7">10</text>
<text x="291" y="126.1">8</text>
<text x="96" y="155.8">4</text>
<text x="293.5" y="153">1</text>
<text x="95.9" y="206.8">6</text>
</g>
<g font-size="4.9">
<text x="362.8" y="5.9">Parts List</text>
<text x="332.9" y="13.4">Item</text>
<text x="369.9" y="13.4">Part Number</text>
<text x="336.5" y="20.3">1</text>
<text x="349.6" y="20.4">Bottom</text>
<text x="336.4" y="28">2</text>
<text x="349.9" y="28.1">Top</text>
<text x="336.4" y="35.7">3</text>
<text x="349.8" y="35.8">92421A148 Brass</text>
<text x="349.6" y="41.6">Flared-Collar Knurled-Head</text>
<text x="349.9" y="47.5">Thumb Screws</text>
<text x="336.4" y="54">4</text>
<text x="349.8" y="54.2">51525K222_Plastic Quick-Turn</text>
<text x="349.9" y="60.1">Tube Coupling</text>
<text x="336.4" y="67.5">5</text>
<text x="349.8" y="67.6">51525K223_Plastic Quick-Turn</text>
<text x="349.9" y="73.5">Tube Coupling</text>
<text x="336.4" y="81">6</text>
<text x="349.8" y="81.1">94115K006_Water-Resistant</text>
<text x="349.6" y="87">Neoprene O-Ring</text>
<text x="336.4" y="94.4">7</text>
<text x="349.8" y="94.5">94115K007_Water-Resistant</text>
<text x="349.6" y="100.4">Neoprene O-Ring</text>
<text x="336.4" y="107.9">8</text>
<text x="349.8" y="108">9751K116_Oil-Resistant Hard</text>
<text x="349.6" y="113.9">Buna-N O-Rings</text>
<text x="336.4" y="121.3">9</text>
<text x="349.9" y="121.5">4&quot; Glue Sticks by ArtMinds™</text>
<text x="334.9" y="129">10</text>
<text x="349.8" y="129.1">2mm Socket, Unwired</text>
<text x="335.2" y="136.7">11</text>
<text x="349.6" y="136.8">MP-8 Manifold v5</text>
</g>
</svg>
